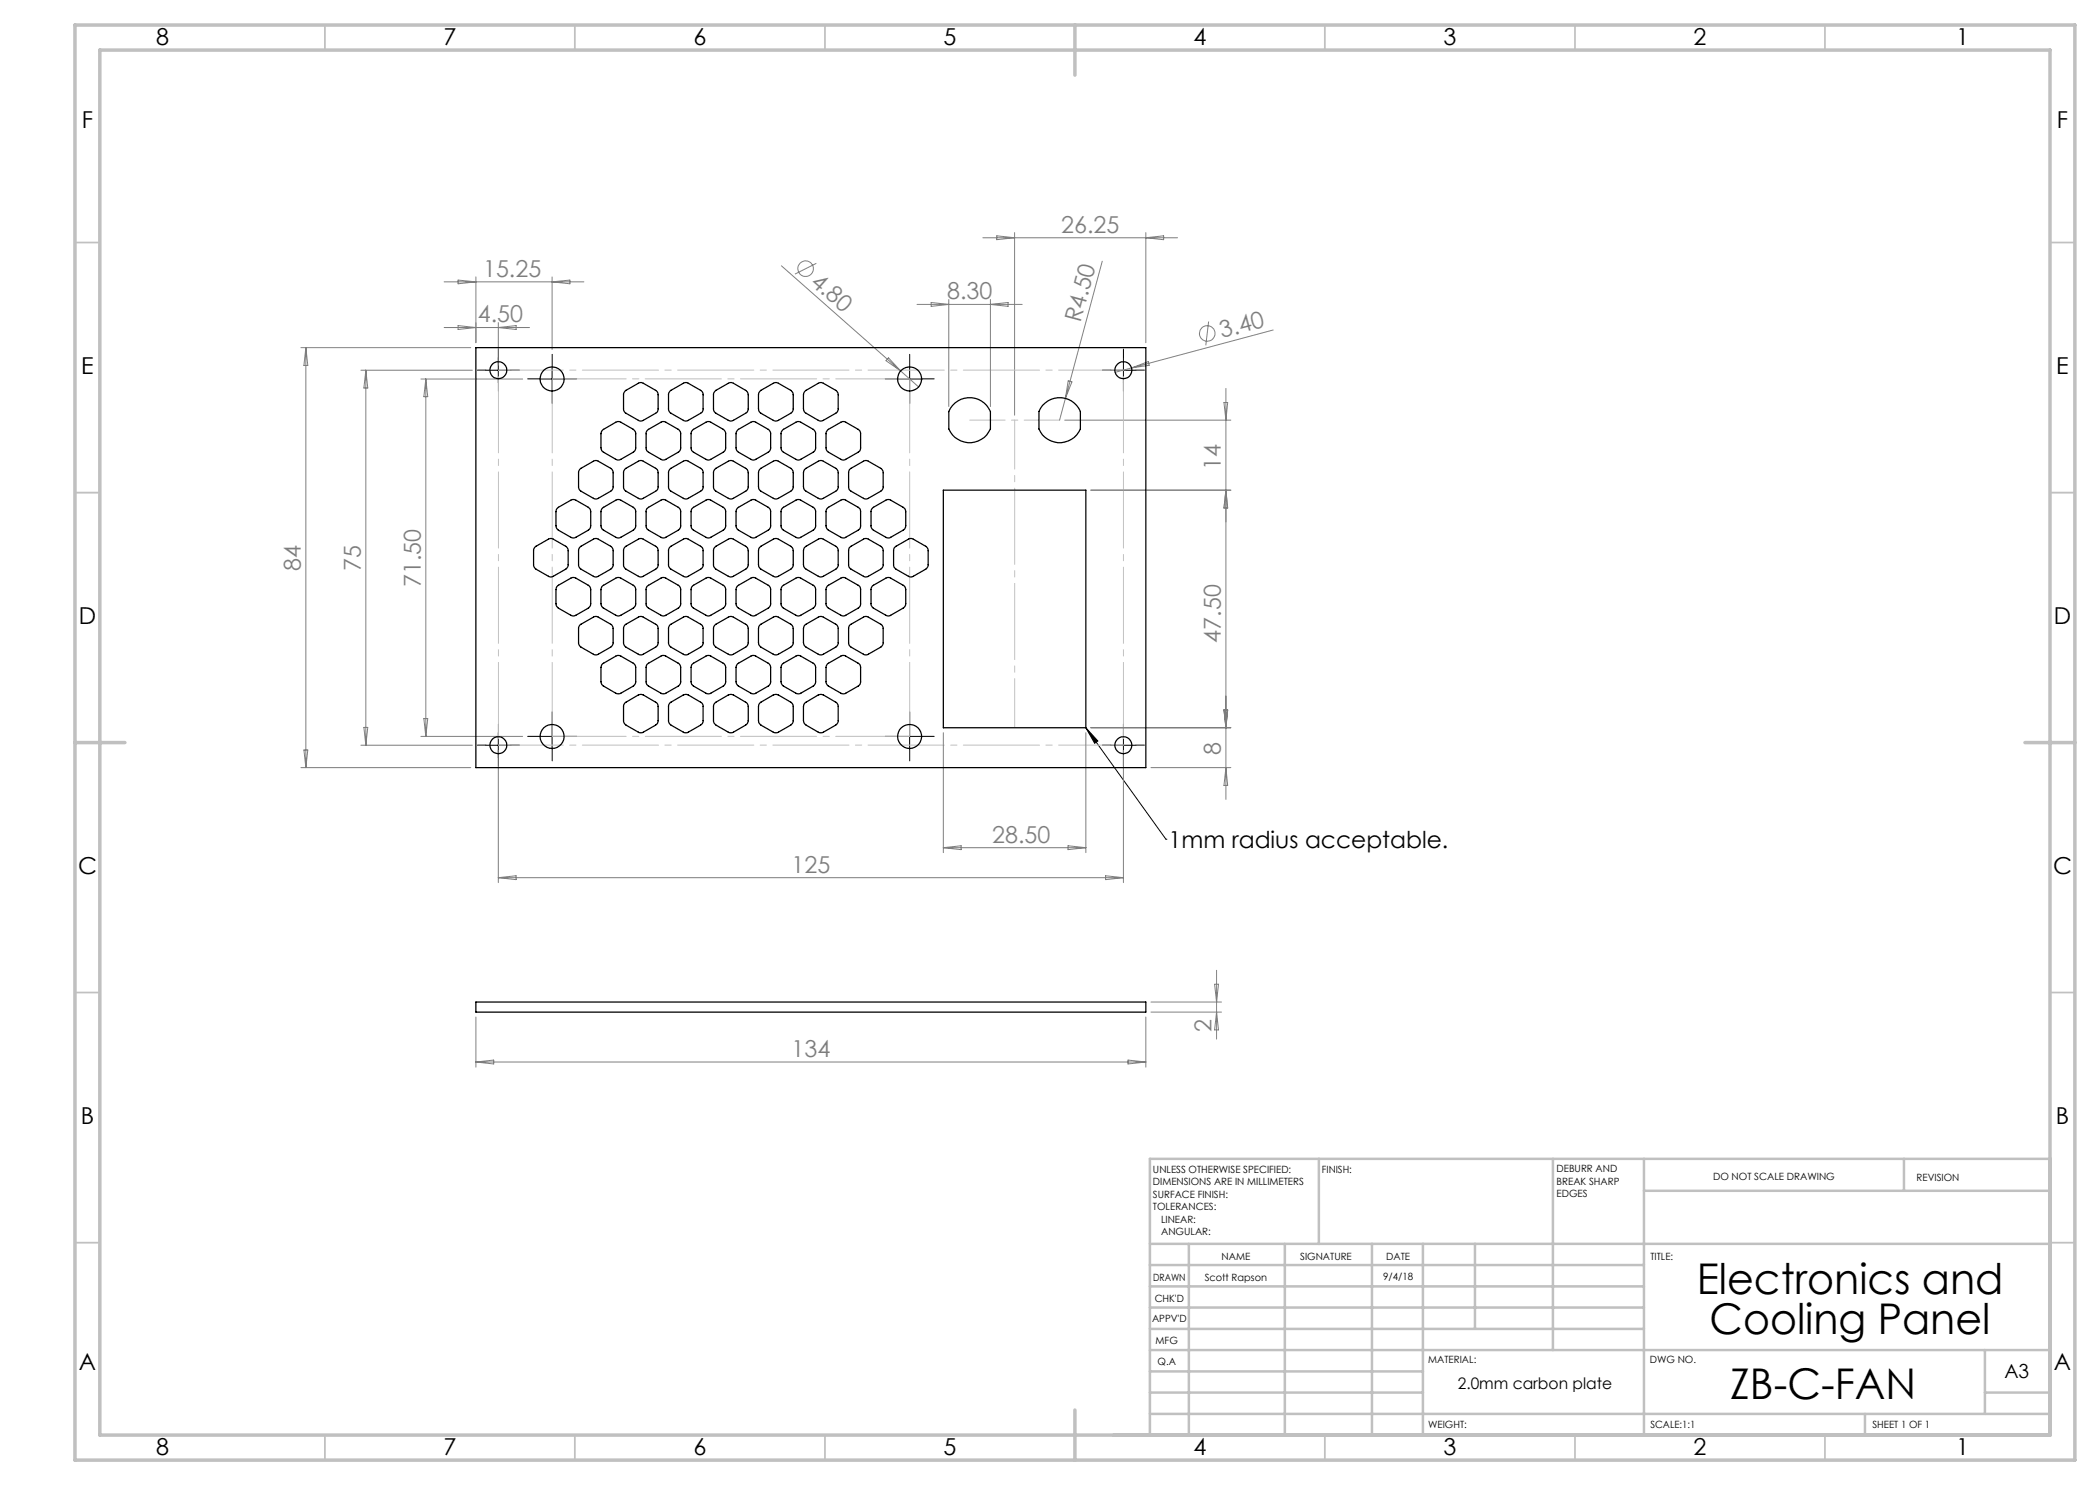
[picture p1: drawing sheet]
<svg xmlns="http://www.w3.org/2000/svg" width="420mm" height="297mm" viewBox="0 0 420 297" stroke-linecap="round" stroke-linejoin="round" font-family="sans-serif">
<g fill="none" stroke="#808080" stroke-width=".2">
<path d="M88.8 56.4h28M91.6 56l3.6 .4-3.6 .4zM95.2 55.4v13.1M110.4 55.4v14.5M110.4 56.4l3.6-.4v.8zM156.3 53.2l23.8 21M163.3 52.7l-4.3 2.1M189.8 59.9v21.4M196.6 47.6h38.9M198.1 59.9v21.4M199.4 47.2l3.5 .4-3.5 .3zM202.9 46.5v36.5"/>
<path d="M220.5 52.2l-8.6 31.8M229.2 46.5v22M229.2 47.6l3.5-.4v.7zM60.2 69.5h34M61.2 69.5v84M61.2 69.5l.4 3.6h-.8zM72.2 74h22.3M73.2 74v75M73.2 74l.4 3.6h-.8zM84.2 75.8h20.3M85.2 75.8v71.5M85.2 75.8l.3 3.5h-.7z"/>
<path d="M88.8 65.5h17.1M91.6 65.1l3.6 .4-3.6 .4zM99.7 64.5v8.6M99.7 65.5l3.5-.4v.8zM177.7 71.6l2.4 2.6-2.9-2.1zM180.1 74.2l3.6 3.2M183.4 60.9h21M186.2 60.5l3.6 .4-3.6 .4zM198.1 60.9l3.5-.4v.8zM213.6 76.2l.8 .2-1.3 3.3zM226.3 73.6l3.4-1.3 .1 .8zM241.7 64.3l-.5 4.8"/>
<path d="M245.2 77.7v82.2M254.6 66l-31.6 8.5M212.9 84h33.3M218.2 98h28M244.8 80.5h.7l-.3 3.5zM245.2 98l.3 3.6h-.7zM60.2 153.5h34M60.8 150h.8l-.4 3.5zM72.2 149h22.3M72.8 145.5h.8l-.4 3.5zM84.2 147.3h20.3M84.8 143.7h.7l-.3 3.6z"/>
<path d="M99.7 150v26.5M188.7 146.5v24M217.2 146.5v24M218.2 145.6h28M224.7 150v26.5M230.2 153.5h16M244.8 142h.7l-.3 3.6zM245.2 153.5l.3 3.6h-.7zM99.7 175.5l3.5-.3v.7zM99.7 175.5h125M188.7 169.5h28.5M188.7 169.5l3.5-.3v.7z"/>
<path d="M213.6 169.2l3.6 .3-3.6 .4zM221.1 175.2l3.6 .3-3.6 .4zM242.9 196.8h.8l-.4 3.6zM243.3 194.1v13.7M95.2 203.4v10M95.2 212.4h134M95.2 212.4l3.5-.4v.8zM225.6 212l3.6 .4-3.6 .4zM229.2 203.4v10M230.2 200.4h14.1M230.2 202.4h14.1M243.3 202.4l.4 3.6h-.8z"/>
<circle cx="161.1" cy="53.7" r="1.56"/>
<circle cx="241.5" cy="66.7" r="1.56"/>
</g>
<g fill="none" stroke="#000" stroke-width=".2">
<path d="M97.2 74h5M99.7 71.5v5M107.9 75.8h5M110.4 73.3v5M179.4 75.8h5M181.9 73.3v5M222.2 74h5M224.7 71.5v5M97.2 149h5M99.7 146.5v5M107.9 147.3h5M110.4 144.8v5"/>
<path d="M179.4 147.3h5M181.9 144.8v5M217.2 145.6l2.4 2.6-.7 .5zM217.2 145.6l16 22.2M222.2 149h5M224.7 146.5v5M233.2 167.8h.1"/>
</g>
<g fill="none" stroke="#000" stroke-width=".2" stroke-dasharray="15.2 1.3 1.3 1.3">
<path d="M97.2 74h-1.7M99.7 71.5v-1.7M99.7 76.5v1.7M102.2 74h1.7M107.9 75.8h-2.4M110.4 73.3v-2.4M110.4 78.3v2.4M112.9 75.8h2.4M179.4 75.8h-2.4M181.9 73.3v-2.4M181.9 78.3v2.4M184.4 75.8h2.4"/>
<path d="M222.2 74h-1.7M224.7 71.5v-1.7M224.7 76.5v1.7M227.2 74h1.7M97.2 149h-1.7M99.7 146.5v-1.7M99.7 151.5v1.7M102.2 149h1.7M107.9 147.3h-2.4M110.4 144.8v-2.4M110.4 149.8v2.4M112.9 147.3h2.4"/>
<path d="M179.4 147.3h-2.4M181.9 144.8v-2.4M181.9 149.8v2.4M184.4 147.3h2.4M222.2 149h-1.7M224.7 146.5v-1.7M224.7 151.5v1.7M227.2 149h1.7"/>
</g>
<path d="M99.7 74h125M224.7 149h-125" fill="none" stroke="#c0c0c0" stroke-width=".2" stroke-dasharray="15.2 1.3 1.3 1.3" stroke-dashoffset="2.3"/>
<path d="M224.7 74v75M99.7 149v-75" fill="none" stroke="#c0c0c0" stroke-width=".2" stroke-dasharray="15.2 1.3 1.3 1.3" stroke-dashoffset="-1.3"/>
<path d="M193.9 84h18" fill="none" stroke="#c0c0c0" stroke-width=".2" stroke-dasharray="15.2 1.3 1.3 1.3" stroke-dashoffset="8.1"/>
<path d="M202.9 84v61.5" fill="none" stroke="#c0c0c0" stroke-width=".2" stroke-dasharray="15.2 1.3 1.3 1.3" stroke-dashoffset="5.4"/>
<path d="M110.4 75.8h71.5M181.9 75.8v71.5M110.4 147.3v-71.5M181.9 147.3h-71.5" fill="none" stroke="#c0c0c0" stroke-width=".2" stroke-dasharray="15.2 1.3 1.3 1.3" stroke-dashoffset=".4"/>
<g fill="none" stroke="#c0c0c0" stroke-width=".35">
<path d="M65 5v5M115 5v5M165 5v5M265 5v5M315 5v5M365 5v5M15 48.5h5M410 48.5h5M15 98.5h5M410 98.5h5M15 198.5h5M410 198.5h5"/>
<path d="M15 248.5h5M410 248.5h5M65 287v5M115 287v5M165 287v5M265 287v5M315 287v5M365 287v5"/>
</g>
<g fill="none" stroke="#c0c0c0" stroke-width=".5">
<path d="M263.8 231.8v17M310.6 231.8v38.2M328.8 231.8v55.2M328.8 238.2h81.2M380.8 231.8v6.4M410 231.8h-180v55.2M230 248.8h180M230 257.3h98.8M230 253h98.8M237.8 248.8v38.2M257 248.8v38.2M274.4 248.8v38.2"/>
<path d="M284.6 248.8v38.2M295 248.8v17M230 265.8h98.8M230 261.5h98.8M230 278.5h54.6M230 274.3h54.6M230 270h180M397 278.5h13M397 270v12.8M230 282.8h180M373 282.8v4.2"/>
</g>
<path d="M15 5h400v287h-400zM20 10h390v277h-390zM215 5v10M15 148.5h10M405 148.5h10M215 282v10" fill="none" stroke="#c0c0c0" stroke-width=".7"/>
<path d="M217.2 145.6l2.4 2.6-.7 .5z" fill="#000"/>
<g fill="none" stroke="#000" stroke-width=".25">
<path d="M95.2 69.5h134v84h-134zM125 78.2l2.8-1.6h.8l2.5 1.5 .4 .4 .1 3.3a.85 .85 0 0 1-.5 .9l-2.5 1.4-.6 .1-3-1.7-.3-.6v-3.1zM134 78.2l2.8-1.6h.7l2.6 1.5 .4 .4 .1 3.3a.85 .85 0 0 1-.5 .9l-2.6 1.4-.4 .1-3.1-1.7-.3-.6v-3.1zM143.1 78.1l2.7-1.5 .5-.1 .4 .2 2.6 1.4 .2 .4 .1 .4v2.9a.95 .95 0 0 1-.5 .9l-2.4 1.4-.6 .1-3-1.6-.4-.7v-3.1zM152.1 78.1l2.9-1.6 .7 .2 2.5 1.4 .4 .5v.3v2.9l-.1 .5-.3 .4-2.9 1.5-.6-.1-2.5-1.4-.4-.4-.1-.5v-2.9l.1-.3zM161 78.2l2.7-1.5 .6-.2 3 1.6 .3 .7v3.1l-.5 .8-2.8 1.5-.6-.1-2.5-1.4a.95 .95 0 0 1-.5-.9v-2.9zM116 93.8l3-1.7 .6 .1 2.5 1.5 .5 .7v3.1l-.1 .4-.4 .3-2.8 1.6-.5-.1-2.6-1.5-.5-.7v-3.1zM120.6 85.9l2.6-1.4 .6-.2 3 1.6 .3 .7v3.1l-.5 .7-2.8 1.6-.6-.1-2.5-1.5a.95 .95 0 0 1-.5-.8v-2.9zM125.1 93.7l2.7-1.5h.8l2.8 1.7 .2 .5v3a.85 .85 0 0 1-.5 .8l-2.5 1.5-.6 .1-2.9-1.6-.4-.7v-3.1zM129.4 86.1l2.9-1.7 .5-.1 2.9 1.6 .4 .7v3.1l-.5 .7-2.8 1.6-.5-.1-2.6-1.5a.85 .85 0 0 1-.5-.8v-3.1zM134.1 93.7l2.7-1.5h.7l2.9 1.7 .2 .4v3.1a.85 .85 0 0 1-.5 .8l-2.6 1.5-.4 .1-3-1.6-.4-.7v-3.1zM138.5 86l2.8-1.6 .5-.1 2.9 1.6 .4 .7v3.1l-.5 .7-2.8 1.6-.5-.1-2.6-1.5a.85 .85 0 0 1-.5-.8v-3z"/>
<path d="M142.9 93.9l2.9-1.7 .5-.1 .4 .1 2.7 1.7 .2 .6v2.9a.95 .95 0 0 1-.5 .8l-2.4 1.5-.6 .1-3-1.6-.4-.7v-3.1zM147.6 85.9l2.9-1.6 .6 .1 2.5 1.5 .5 .7v3.1l-.1 .4-.4 .3-2.8 1.6-.5-.1-2.6-1.5-.5-.7v-3.1zM151.9 93.9l3.1-1.8 .7 .1 2.5 1.5 .4 .5v.3v2.9l-.1 .5-.3 .3-2.9 1.6-.5-.1-2.6-1.5-.4-.3-.1-.5v-2.9zM156.6 85.9l2.9-1.6 .6 .1 2.5 1.5 .5 .7v3.1l-.1 .4-.4 .3-2.8 1.6-.5-.1-2.6-1.5-.5-.7v-3.1zM160.9 93.9l2.8-1.7 .6-.1 3 1.6 .3 .7v3.1l-.5 .7-2.8 1.6-.6-.1-2.5-1.5a.95 .95 0 0 1-.5-.8v-2.9zM165.6 85.9l2.7-1.5h.8l2.5 1.5 .4 .4 .1 3.3a.85 .85 0 0 1-.5 .8l-2.5 1.5-.6 .1-2.9-1.6-.4-.7v-3.1zM169.9 93.9l2.9-1.7 .5-.1 2.9 1.6 .4 .7v3.1l-.5 .7-2.8 1.6-.5-.1-2.6-1.5a.85 .85 0 0 1-.5-.8v-3zM188.7 98h28.5v47.6h-28.5zM106.9 109.5l3.1-1.8 .6 .1 2.5 1.5 .5 .7v3.3l-.5 .5-2.8 1.6-.5-.1-2.6-1.5-.5-.7v-3.1zM111.4 101.7l3.1-1.8 .5 .1 2.7 1.5 .3 .3 .1 .5v2.9l-.2 .6-3.1 1.8-.6-.1-2.5-1.5-.4-.5-.1-.3v-2.9zM111.4 117.3l3.1-1.8 .7 .1 2.5 1.4 .3 .4 .1 .5v3.2l-.4 .5-2.9 1.6-.6-.2-2.5-1.4-.4-.5-.1-.3v-2.9zM116.1 109.3l2.9-1.6 .6 .1 2.5 1.5 .5 .7v3.3l-.5 .5-2.8 1.6-.5-.1-2.6-1.5-.5-.7v-3.1z"/>
<path d="M120.4 117.3l3.1-1.8 .7 .1 2.4 1.4 .5 .8v3.3l-.5 .5-2.8 1.6-.6-.2-2.6-1.4-.4-.8v-2.9zM120.4 101.7l3.1-1.8 .5 .1 2.6 1.5 .5 .7v3.1l-.2 .5-3.1 1.8-.6-.1-2.6-1.5-.4-.8v-2.9zM125.1 109.3l2.9-1.6 .6 .1 2.5 1.5a.85 .85 0 0 1 .5 .8v3l-.2 .5-2.8 1.7-.6 .1-2.8-1.6-.4-.5-.1-3.3zM129.4 117.3l3.1-1.8 .6 .1 2.5 1.4 .5 .8v3.3l-.5 .5-2.8 1.6-.5-.1-2.6-1.5-.5-.6v-3.4zM129.4 101.7l3.1-1.8 .6 .1 2.5 1.5 .5 .7v3.1l-.2 .5-3.1 1.8-.5-.1-2.6-1.5-.5-.6v-3.3zM134.1 109.3l3-1.6 .4 .1 2.6 1.5a.85 .85 0 0 1 .5 .8v3.1l-.2 .4-2.9 1.7-.4 .1-2.9-1.6-.4-.5-.1-3.3zM138.3 101.8l.4-.3 2.8-1.6 .6 .1 2.5 1.5 .5 .7v3.1l-.2 .5-3.1 1.8-.5-.1-2.6-1.5-.4-.3-.1-.4zM138.5 117.2l3-1.7 .6 .1 2.5 1.4 .5 .8v3.3l-.5 .5-2.8 1.6-.5-.1-2.6-1.5-.4-.4-.1-.3v-3.1zM142.9 109.5l3.2-1.8 .6 .1 2.4 1.5a.95 .95 0 0 1 .5 .8v2.9l-.2 .6-2.7 1.6-.6 .2-2.9-1.6-.4-.5-.1-3.3zM147.4 101.7l3.1-1.8 .6 .1 2.5 1.5 .5 .7v3.1l-.2 .5-3.1 1.8-.5-.1-2.6-1.5-.5-.7v-3.1zM147.5 117.2l3-1.7 .6 .1 2.5 1.4 .5 .8v3.3l-.5 .5-2.8 1.6-.5-.1-2.6-1.5-.5-.7v-3.1zM151.9 109.5l3.1-1.8 .5 .1 2.7 1.5 .3 .3 .1 .5v3.2l-.4 .5-2.9 1.6-.6-.2-2.5-1.4-.4-.5-.1-.3v-2.9z"/>
<path d="M156.4 101.7l3.1-1.8 .6 .1 2.5 1.5 .5 .7v3.1l-.2 .5-3.1 1.8-.5-.1-2.6-1.5-.5-.7v-3.1zM156.5 117.2l3-1.7 .6 .1 2.5 1.4 .5 .8v3.3l-.5 .5-2.8 1.6-.5-.1-2.6-1.5-.5-.7v-3.1zM160.9 109.5l3.1-1.8 .5 .1 2.6 1.5 .5 .7v3.3l-.5 .5-2.6 1.5-.5 .1-.3-.2-2.6-1.4-.4-.6v-3.1zM165.4 101.7l3.1-1.8 .6 .1 2.5 1.5a.85 .85 0 0 1 .5 .8v3l-.2 .5-2.8 1.7-.6 .1-2.8-1.6-.4-.5-.1-3.3zM165.5 117.2l3-1.7 .6 .1 2.5 1.4a.85 .85 0 0 1 .5 .9v3l-.2 .5-2.8 1.7-.6 .1-2.8-1.6-.4-.5-.1-3.3zM169.9 109.5l3.1-1.8 .6 .1 2.5 1.5 .5 .7v3.3l-.5 .5-2.8 1.6-.5-.1-2.6-1.5-.4-.4-.1-.3v-3.1zM174.5 117.2l3.1-1.7 .4 .1 2.6 1.4a.95 .95 0 0 1 .6 .9v2.9l-.3 .6-2.9 1.7-.4 .1-2.9-1.6-.4-.5-.1-3.3zM174.5 101.6l3.1-1.7 .4 .1 2.6 1.5a.95 .95 0 0 1 .6 .8v2.9l-.3 .6-2.9 1.7-.4 .1-2.9-1.6-.4-.5-.1-3.3zM178.8 109.6l3-1.8h.8l2.5 1.5 .4 .3 .1 .4v3.3l-.5 .5-2.5 1.5h-.8l-2.6-1.5-.4-.4-.1-.3zM116 125l3-1.7 .6 .1 2.5 1.4 .5 .8v3.3l-.5 .5-2.8 1.6-.5-.1-2.6-1.5-.5-.7v-3.1zM120.6 132.7l2.9-1.6 .7 .1 2.4 1.4 .5 .8v3.3l-.5 .5-2.4 1.4-.5 .2-.5-.2-2.6-1.4-.4-.9v-2.8zM125 125l3-1.7 .6 .1 2.5 1.4a.84 .84 0 0 1 .5 .9v3l-.2 .4-2.8 1.8-.6 .1-2.8-1.6-.4-.5-.1-3.3z"/>
<path d="M129.4 132.9l3.1-1.8 .6 .1 2.5 1.4 .5 .8v3.3l-.5 .5-2.5 1.5-.4 .1-.4-.1-2.6-1.5-.5-.6v-3.4zM134 125l3.1-1.7 .4 .1 2.6 1.4a.84 .84 0 0 1 .5 .9v3.1l-.2 .3-2.9 1.8-.4 .1-2.9-1.6-.4-.5-.1-3.3zM138.5 132.8l3-1.7 .6 .1 2.5 1.4 .5 .8v3.3l-.5 .5-2.5 1.5-.4 .1-.4-.1-2.6-1.5-.4-.4-.1-.3v-3.1zM143 125l3.1-1.7 .6 .1 2.6 1.5 .3 .8v2.8l-.1 .5-.2 .4-3 1.6-.6-.2-2.5-1.4-.5-.7v-3.1zM147.5 132.8l3-1.7 .6 .1 2.5 1.4 .5 .8v3.3l-.5 .5-2.5 1.5-.4 .1-.4-.1-2.6-1.5-.5-.7v-3.1zM152 125l3-1.7 .7 .1 2.5 1.4 .3 .4 .1 .5v3.2l-.4 .5-2.9 1.6-.6-.2-2.5-1.4-.4-.5-.1-.4v-2.8zM156.5 132.8l3-1.7 .6 .1 2.5 1.4 .5 .8v3.3l-.5 .5-2.5 1.5-.4 .1-.4-.1-2.6-1.5-.5-.7v-3.1zM161 125l3-1.7 .7 .1 2.4 1.4 .5 .8v3.3l-.5 .5-2.8 1.6-.6-.2-2.5-1.4-.4-.4-.1-.5v-2.8zM165.5 132.8l3-1.7 .6 .1 2.5 1.4a.84 .84 0 0 1 .5 .9l-.1 3.3-.4 .4-2.5 1.5-.4 .1-.4-.1-2.6-1.5-.4-.5-.1-3.3zM170 125l3-1.7 .6 .1 2.5 1.4 .5 .8v3.3l-.5 .5-2.8 1.6-.5-.1-2.6-1.5-.4-.4-.1-.3v-3.1zM125 140.6l3-1.7 .7 .1 2.4 1.4a.84 .84 0 0 1 .5 .9l-.1 3.3-.4 .4-2.5 1.5-.4 .1-.4-.1-2.6-1.5-.4-.5-.1-3.3zM134 140.6l3.1-1.7 .6 .1 2.4 1.4a.84 .84 0 0 1 .5 .9l-.1 3.3-.4 .4-2.6 1.5-.3 .1-.4-.1-2.6-1.5-.4-.5-.1-3.3z"/>
<path d="M143 140.6l3.1-1.7 .6 .1 2.6 1.5 .3 .8v2.8l-.1 .5-.4 .4-2.4 1.4-.5 .2-.5-.2-2.5-1.4-.5-.7v-3.1zM152 140.6l3-1.7 .7 .1 2.5 1.4 .4 .5v.4v3.2l-.4 .5-2.5 1.4-.5 .2-.5-.2-2.5-1.4-.4-.5-.1-.4v-2.8zM161 140.6l3-1.7 .7 .1 2.4 1.4 .5 .8v3.3l-.5 .5-2.4 1.4-.5 .2-.5-.2-2.5-1.4-.4-.4-.1-.5v-2.8zM95.2 200.4h134v2h-134z"/>
<circle cx="99.7" cy="74" r="1.69"/>
<circle cx="110.4" cy="75.8" r="2.4"/>
<circle cx="181.9" cy="75.8" r="2.41"/>
<circle cx="224.7" cy="74" r="1.69"/>
<circle cx="193.9" cy="84" r="4.5"/>
<circle cx="211.9" cy="84" r="4.5"/>
<circle cx="99.7" cy="149" r="1.69"/>
<circle cx="110.4" cy="147.3" r="2.39"/>
<circle cx="181.9" cy="147.3" r="2.4"/>
<circle cx="224.7" cy="149" r="1.69"/>
</g>
<g font-size="8.5">
<text x="339.3" y="258.8">Electronics and</text>
<text x="341.9" y="266.9">Cooling Panel</text>
<text x="346" y="279.7">ZB-C-FAN</text>
</g>
<g font-size="4.7">
<text x="31.2" y="9">8</text>
<text x="88.7" y="9">7</text>
<text x="138.7" y="9">6</text>
<text x="188.7" y="9">5</text>
<text x="238.7" y="9">4</text>
<text x="288.7" y="9">3</text>
<text x="338.7" y="9">2</text>
<text x="391.2" y="9">1</text>
<text x="16.4" y="25.5">F</text>
<text x="411.4" y="25.5">F</text>
<text x="16.3" y="74.8">E</text>
<text x="411.2" y="74.8">E</text>
<text x="15.8" y="124.8">D</text>
<text x="410.8" y="124.8">D</text>
<text x="233.7" y="169.5">1mm radius acceptable.</text>
<text x="15.6" y="174.8">C</text>
<text x="410.6" y="174.8">C</text>
<text x="16.2" y="224.8">B</text>
<text x="411.2" y="224.8">B</text>
<text x="15.8" y="274">A</text>
<text x="410.8" y="274">A</text>
<text x="31.2" y="291">8</text>
<text x="88.7" y="291">7</text>
<text x="138.7" y="291">6</text>
<text x="188.7" y="291">5</text>
<text x="238.7" y="291">4</text>
<text x="288.7" y="291">3</text>
<text x="338.7" y="291">2</text>
<text x="391.2" y="291">1</text>
</g>
<g font-size="4.7" fill="#808080">
<text x="212.3" y="46.5">26.25</text>
<text x="96.6" y="55.4">15.25</text>
<text x="161.9" y="56.7" transform="rotate(41 161.9 56.7)">4.80</text>
<text x="189.4" y="59.9">8.30</text>
<text x="95.6" y="64.5">4.50</text>
<text x="216.1" y="64.7" transform="rotate(-75 216.1 64.7)">R4.50</text>
<text x="244.4" y="67.7" transform="rotate(-15 244.4 67.7)">3.40</text>
<text x="244.2" y="93.9" transform="rotate(-90 244.2 93.9)">14</text>
<text x="60.2" y="114.2" transform="rotate(-90 60.2 114.2)">84</text>
<text x="72.2" y="114.2" transform="rotate(-90 72.2 114.2)">75</text>
<text x="84.2" y="117.4" transform="rotate(-90 84.2 117.4)">71.50</text>
<text x="244.2" y="128.5" transform="rotate(-90 244.2 128.5)">47.50</text>
<text x="244.2" y="151.1" transform="rotate(-90 244.2 151.1)">8</text>
<text x="198.4" y="168.5">28.50</text>
<text x="158.3" y="174.5">125</text>
<text x="242.3" y="206.5" transform="rotate(-90 242.3 206.5)">2</text>
<text x="158.3" y="211.4">134</text>
</g>
<text font-size="3.9" x="400.9" y="275.5">A3</text>
<text font-size="3.2" x="291.6" y="277.9">2.0mm carbon plate</text>
<g font-size="2">
<text x="230.6" y="234.6">UNLESS OTHERWISE SPECIFIED:</text>
<text x="230.6" y="237.1">DIMENSIONS ARE IN MILLIMETERS</text>
<text x="230.6" y="239.6">SURFACE FINISH:</text>
<text x="264.4" y="234.6">FINISH:</text>
<text x="311.3" y="234.5">DEBURR AND</text>
<text x="311.3" y="237">BREAK SHARP</text>
<text x="311.3" y="239.5">EDGES</text>
<text x="342.6" y="236">DO NOT SCALE DRAWING</text>
<text x="383.3" y="236.2">REVISION</text>
<text x="230.6" y="242.1">TOLERANCES:</text>
<text x="232.2" y="244.6">LINEAR:</text>
<text x="232.2" y="247.1">ANGULAR:</text>
<text x="244.3" y="252">NAME</text>
<text x="260" y="251.9">SIGNATURE</text>
<text x="277.2" y="251.9">DATE</text>
<text x="330.1" y="251.9">TITLE:</text>
<text x="230.6" y="256.1">DRAWN</text>
<text x="240.9" y="256.1">Scott Rapson</text>
<text x="276.6" y="255.9">9/4/18</text>
<text x="230.9" y="260.3">CHK'D</text>
<text x="230.4" y="264.4">APPV'D</text>
<text x="231.1" y="268.8">MFG</text>
<text x="231.5" y="273">Q.A</text>
<text x="285.6" y="272.5">MATERIAL:</text>
<text x="330" y="272.5">DWG NO.</text>
<text x="285.6" y="285.5">WEIGHT:</text>
<text x="330.1" y="285.6">SCALE:1:1</text>
<text x="374.5" y="285.6">SHEET 1 OF 1</text>
</g>
</svg>
